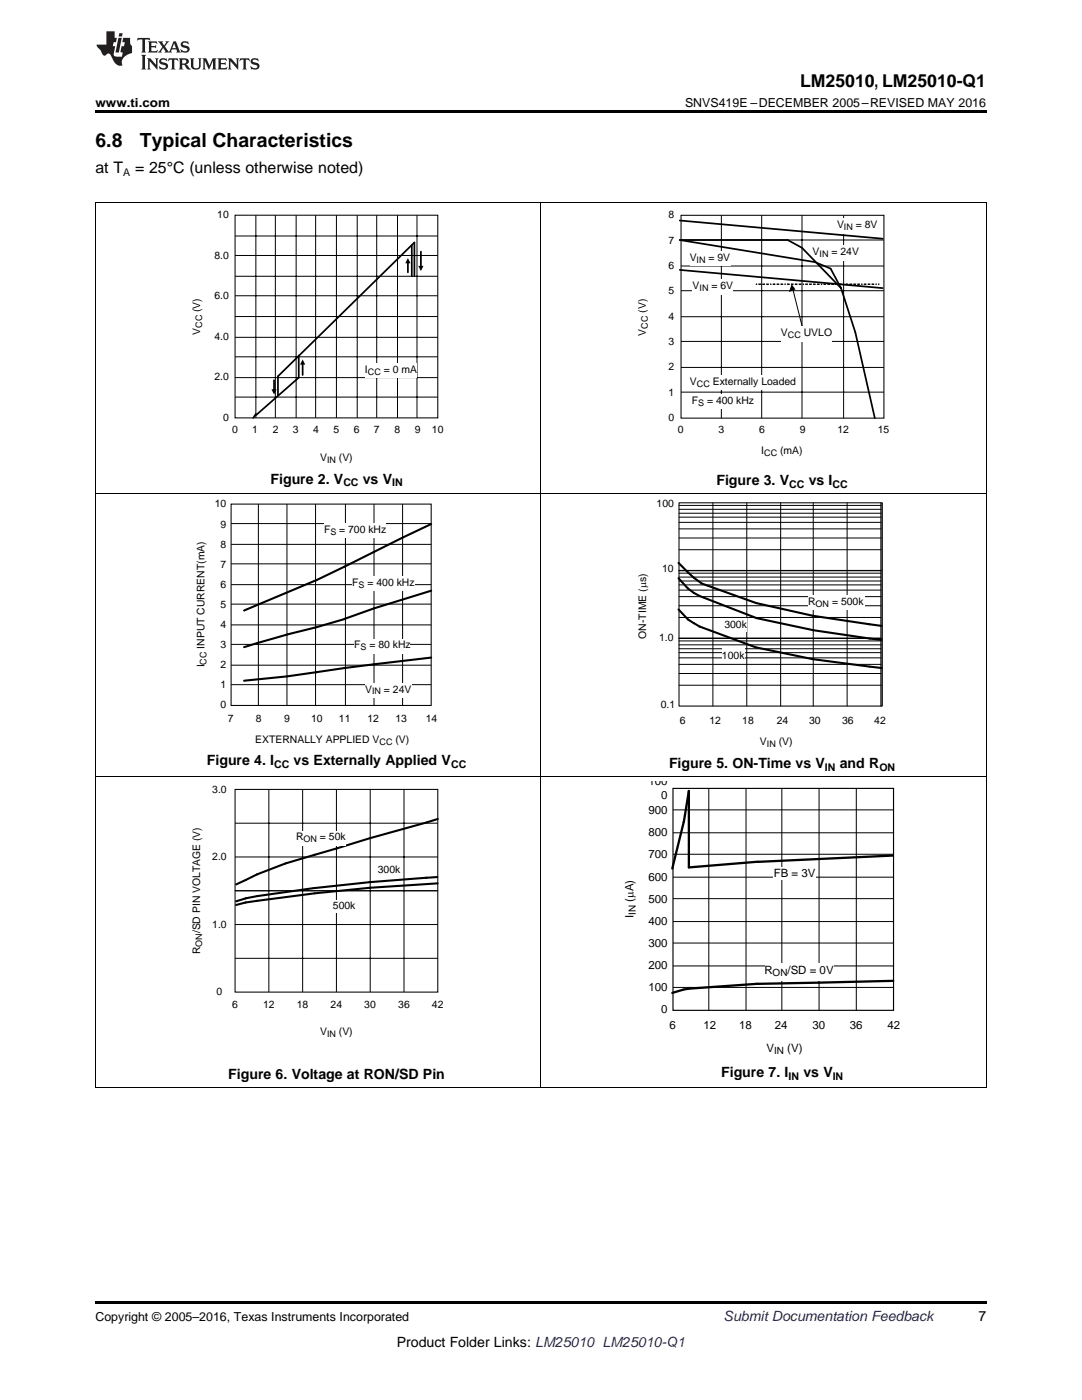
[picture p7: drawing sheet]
<svg xmlns="http://www.w3.org/2000/svg" width="216mm" height="279mm" viewBox="0 0 216 279" stroke-linecap="round" stroke-linejoin="round" font-family="sans-serif">
<path d="M19 217h.2zM196.7 217h.1zM19 259.7h177.8v.5h-177.8z" fill="#000"/>
<g fill="none" stroke="#000" stroke-width=".2">
<path d="M19.1 155v62M53.6 157.5v40.5M60.4 157.5v40.5M67.1 157.5v40.5M73.9 157.5v40.5M80.6 157.5v40.5M107.9 155v62M196.8 155v62M46.9 177.8h40.5M46.9 171h40.5M46.9 164.3h40.5M46.9 191.3h40.5"/>
<path d="M46.9 184.5h40.5M19 217h177.8"/>
</g>
<path d="M49.1 179.3l-2 .6M51.3 174.5l-4.2 2M85.1 175.2a317.2 317.2 0 0 0-36.1 4.1M87.3 175l-2.3 .2M87.3 176.3a379 379 0 0 0-38.3 3.8M87.4 163.4l-13.6 3.9-16.8 5-5.7 2.2M49 180.1l-1.9 .5" fill="none" stroke="#000" stroke-width=".41"/>
<path d="M46.9 157.5h40.5v40.5h-40.5z" fill="none" stroke="#000" stroke-width=".21"/>
<g fill="#fff">
<path d="M59.1 165.8h9.8v2.9h-9.8z" fill-rule="evenodd"/>
<path d="M75.4 172.3h4.4v2.6h-4.4z" fill-rule="evenodd"/>
<path d="M66.4 179.6h4.6v2.6h-4.6z" fill-rule="evenodd"/>
</g>
<path d="M136.4 164l-2.3 9.3M136.4 164.1l1.1-6.2v15.2l13.7-1.1M178.1 170.7l-26.9 1.3M151.1 196.3l-13.7 1-3.3 .9M178.2 195.7l-27.2 .7" fill="none" stroke="#000" stroke-width=".46"/>
<g fill="none" stroke="#000" stroke-width=".2">
<path d="M141.4 157.3v44.3M148.9 157.3v44.3M156 157.3v44.3M163.4 157.3v44.3M170.9 157.3v44.3M134.3 179.3h44M134.3 175.1h44M134.3 170.5h44M134.3 166.2h44M134.3 161.6h44M134.3 197.1h44M134.3 192.8h44"/>
<path d="M134.3 188.2h44M134.3 183.9h44"/>
</g>
<path d="M134.3 157.3h44v44.3h-44z" fill="none" stroke="#000" stroke-width=".23"/>
<g fill="#fff">
<path d="M154.3 173.1h8.6v2.5h-8.6z" fill-rule="evenodd"/>
<path d="M152.6 192.2h13.7v3.4h-13.7z" fill-rule="evenodd"/>
</g>
<g fill="none" stroke="#000" stroke-width=".2">
<path d="M19.1 98.6v56.4M107.9 98.6v56.4M196.8 98.6v56.4M135.5 109.7h40.3M135.5 107.4h40.3M135.5 105.5h40.3M135.5 104.2h40.3M135.5 103.2h40.3M135.5 102.4h40.3M135.5 101.6h40.3M135.5 100.9h40.3M135.5 119.1h40.3"/>
<path d="M135.5 117.8h40.3M135.5 116.7h40.3M135.5 115.9h40.3M135.5 115.2h40.3M135.5 114.4h40.3M135.5 113.9h40.3M142.2 100.3v40.6M149 100.3v40.6M155.8 100.3v40.6M162.3 100.3v40.6M169 100.3v40.6M135.5 123.2h40.3"/>
<path d="M135.5 120.9h40.3M135.5 136.8h40.3M135.5 134.4h40.3M135.5 132.6h40.3M135.5 131.3h40.3M135.5 130.3h40.3M135.5 129.5h40.3M135.5 128.7h40.3M135.5 127.9h40.3M135.5 127.4h40.3M19 155h177.8"/>
</g>
<path d="M135.5 113.9h40.3M175.8 100.3v40.6M135.5 127.4h40.3" fill="none" stroke="#000" stroke-width=".26"/>
<path d="M135.5 100.3h40.6v40.6h-40.6z" fill="none" stroke="#000" stroke-width=".21"/>
<path d="M135.4 115.4l1.9 2.1M135.4 112.3l3 3 1.6 1.2 10.9 3.9 11.3 2.5 13.7 2M137.3 117.4l1.2 .9 1.1 .7 11.4 4.4 11.3 2.4 11.3 1.6M135.4 121.6l1.9 2 2.3 1.5 11.3 4.1M150.9 129.2l11.3 2.4 13.7 1.7M173.6 127.4l2.3 .3" fill="none" stroke="#000" stroke-width=".42"/>
<g fill="#fff">
<path d="M161.2 118.8h11.2v2.9h-11.2z" fill-rule="evenodd"/>
<path d="M144.6 123.5h4.4v2.6h-4.4z" fill-rule="evenodd"/>
<path d="M144.1 129.5h4.4v2.6h-4.4z" fill-rule="evenodd"/>
</g>
<g fill="none" stroke="#000" stroke-width=".2">
<path d="M46.1 116.7h39.9M46.1 112.5h39.9M46.1 108.6h39.9M46.1 104.5h39.9M51.6 100.6v40.2M57.3 100.6v40.2M63 100.6v40.2M68.9 100.6v40.2M74.6 100.6v40.2M80.3 100.6v40.2M46.1 136.6h39.9M46.1 132.8h39.9"/>
<path d="M46.1 128.6h39.9M46.1 124.7h39.9M46.1 120.6h39.9"/>
</g>
<path d="M46.1 100.6h39.9v40.2h-39.9z" fill="none" stroke="#000" stroke-width=".21"/>
<g fill="#fff">
<path d="M70.2 115.1h12.5v2.9h-12.5z" fill-rule="evenodd"/>
<path d="M64.8 104.5h12.2v2.8h-12.2z" fill-rule="evenodd"/>
<path d="M70.7 127.6h11.2v2.8h-11.2z" fill-rule="evenodd"/>
<path d="M72.8 136.4h9.3v2.8h-9.3z" fill-rule="evenodd"/>
</g>
<path d="M86 104.6l-5.6 2.7a337.2 337.2 0 0 1-31.7 14.5M86 117.9l-11.4 3.5-5.9 2.1M68.7 123.5l-5.6 1.7-5.8 1.4-8.6 2.6M74.6 132.6l-17.3 2.4-8.6 .9M86 131.2l-11.5 1.4" fill="none" stroke="#000" stroke-width=".41"/>
<g fill="none" stroke="#000" stroke-width=".2">
<path d="M19.1 40.4v58.2M107.9 40.4v58.2M135.9 47.9h40.5M135.9 53.1h40.5M135.9 58h40.5M143.9 43v40.4M152 43v40.4M158.2 57.8l1.8 7.2M160 43v40.4M168.3 43v40.4M196.8 40.4v58.2M135.9 78.3h40.5"/>
<path d="M135.9 63.2h40.5M135.9 68.1h40.5M135.9 73.3h40.5M19 98.5h177.8"/>
</g>
<path d="M158 56.7l.7 1.1-1.3 .5z" fill="#000"/>
<path d="M135.9 43h40.5v40.4h-40.5z" fill="none" stroke="#000" stroke-width=".21"/>
<g fill="#fff">
<path d="M162.1 48.9h9.3v3.1h-9.3z" fill-rule="evenodd"/>
<path d="M138.2 55.7h8.1v3.1h-8.1z" fill-rule="evenodd"/>
<path d="M167 43.5h8.1v3.1h-8.1z" fill-rule="evenodd"/>
<path d="M137.7 74.9h21v2.8h-21z" fill-rule="evenodd"/>
<path d="M138 78.8h12.4v2.8h-12.4z" fill-rule="evenodd"/>
</g>
<path d="M135.6 53.9l40.5 3.6M135.6 47.9h21.6l2.8 1.6 7.8 8-2.1-3.9-3.1-1.3zM135.6 44l40.5 3.6M167.8 57.5l2.9 8.8 3.9 17.1" fill="none" stroke="#000" stroke-width=".35"/>
<g fill="none" stroke="#000" stroke-width=".35" stroke-dasharray="0 1">
<path d="M150.9 56.7h.3zM151.2 56.7h.3zM151.7 56.7h.3zM152.2 56.7h.3zM152.5 56.7h.3zM153 56.7h.3zM153.3 56.7h.2zM153.8 56.7h.3zM154.1 56.7h.2zM154.6 56.7h.2zM154.8 56.7h.3zM155.4 56.7h.2z"/>
<path d="M155.9 56.7h.2zM156.1 56.7h.3zM156.7 56.7h.2zM156.9 56.7h.3zM157.4 56.7h.3zM157.7 56.7h.3zM158.2 56.7h.3zM158.5 56.7h.2zM159 56.7h.3zM159.5 56.7h.3zM159.8 56.7h.2zM160.3 56.7h.2z"/>
<path d="M160.5 56.7h.3zM161.1 56.7h.2zM161.3 56.7h.3zM161.8 56.7h.3zM162.1 56.7h.3zM162.6 56.7h.3zM163.1 56.7h.3zM163.4 56.7h.3zM163.9 56.7h.3zM164.2 56.7h.2zM164.7 56.7h.3zM165 56.7h.2z"/>
<path d="M165.5 56.7h.2zM165.7 56.7h.6zM166.3 56.7h.2zM166.8 56.7h.2zM167 56.7h.3zM167.6 56.7h.2zM167.8 56.7h.3zM168.3 56.7h.3zM168.6 56.7h.3zM169.1 56.7h.3zM169.4 56.7h.5zM169.9 56.7h.2z"/>
<path d="M170.4 56.7h.3zM170.7 56.7h.2zM171.2 56.7h.2zM171.4 56.7h.3zM172 56.7h.2zM172.2 56.7h.3zM172.7 56.7h.3zM173 56.7h.5zM173.5 56.7h.3zM174 56.7h.3zM174.3 56.7h.3zM174.8 56.7h.3z"/>
<path d="M175.1 56.7h.2z"/>
</g>
<g fill="#fff">
<path d="M137.7 50.2h8.1v2.9h-8.1z" fill-rule="evenodd"/>
<path d="M155.9 65h10.1v3.1h-10.1z" fill-rule="evenodd"/>
</g>
<path d="M81.4 52.3v2.1M82.2 48.9v6.2M82.7 55.1v-6.7l-27.2 26.7v3.9M84 50.2v3.1M54.7 75.9v2.1M59.6 71v4.4l-8.5 7.5M60.4 72.5v2.3M51.1 82.6l-.6 .8" fill="none" stroke="#000" stroke-width=".35"/>
<g fill="#000">
<path d="M81.4 51.5l.5 1h-1z" fill-rule="evenodd"/>
<path d="M83.5 53.1h.2l.3 .2v-.2h.5l-.5 1z" fill-rule="evenodd"/>
<path d="M54.2 77.7h1l-.5 1z" fill-rule="evenodd"/>
<path d="M60.4 71.7l.5 1.1h-1z" fill-rule="evenodd"/>
</g>
<path d="M46.9 42.9h40.5v40.5h-40.5z" fill="none" stroke="#000" stroke-width=".21"/>
<g fill="none" stroke="#000" stroke-width=".2">
<path d="M46.9 47.1h40.5M46.9 51h40.5M46.9 55.1h40.5M46.9 59h40.5M51.1 42.9v40.5M54.9 42.9v40.5M59.1 42.9v40.5M63 42.9v40.5M67.1 42.9v40.5M71.3 42.9v40.5M75.2 42.9v40.5M79.3 42.9v40.5"/>
<path d="M83.2 42.9v40.5M46.9 63.2h40.5M46.9 67.3h40.5M46.9 71.2h40.5M46.9 75.4h40.5M46.9 79.2h40.5"/>
</g>
<path d="M72.8 72.5h10.4v2.9h-10.4z" fill-rule="evenodd" fill="#fff"/>
<path d="M19 40.4h177.8" fill="none" stroke="#000" stroke-width=".2"/>
<path d="M19 22h177.8v.5h-177.8z" fill="#000"/>
<g fill="#231f20">
<path d="M27.5 7.6l-.1 .5 .4-.2h.6v.1v2.1l-.2 .4h1l-.3-.4v-2.1l.1-.1h.5l.5 .2-.2-.5zM29.5 8.3l.2 .3v1.5l-.2 .4h1.8l.2-.6a1.04 1.04 0 0 1-1.3 .2v-.7h.6l.3 .2v-.6l-.3 .2h-.6v-.6l.8-.1 .4 .3-.2-.5zM31.5 8.3l.9 1.1-.9 1.1h.8l-.2-.2 .5-.7 .4 .7-.2 .2h1.5l-.1-.2 .1-.4h.9l.1 .4-.2 .2h1l-.3-.3-.7-1.9h-.5l-.9 2-.8-1 .9-1h-.8l.1 .3-.3 .5-.4-.6 .2-.2zM34.7 8.6l.4 1h-.7zM36.3 8.4a.63 .63 0 0 0-.2 .7 .63 .63 0 0 0 .6 .4l.6 .2 .1 .2a.75 .75 0 0 1-.7 .4 .75 .75 0 0 1-.6-.5l.1 .7 .1-.1a1.11 1.11 0 0 0 1.5-.6 1.13 1.13 0 0 0-1.2-.8l-.1-.4a1.04 1.04 0 0 1 1.2 .2l-.2-.5-.1 .1-.5-.2zM28.2 10.9l.2 .4v2.2l-.2 .4h1l-.3-.4v-2.2l.3-.4zM29.3 11.6l.3 .4v1.5l-.3 .4h.8l-.2-.4v-1.3l1.5 1.7v-1.9l.2-.4h-.7l.2 .4v.9l-1.1-1.3zM32 11.8a.62 .62 0 0 0-.2 .7 .62 .62 0 0 0 .6 .4l.6 .1 .1 .3a.76 .76 0 0 1-.7 .3 .76 .76 0 0 1-.6-.4l.1 .7 .1-.1a1.11 1.11 0 0 0 1.5-.6 1.13 1.13 0 0 0-1.2-.8l-.1-.4a1.04 1.04 0 0 1 1.2 .2l-.2-.6-.1 .1-.5-.1zM33.7 11.6l-.2 .6a.61 .61 0 0 1 .8-.3v1.6l-.2 .4h.9l-.2-.4v-1.6a.63 .63 0 0 1 .8 .3l-.2-.6zM35.6 11.6l.3 .4v1.5l-.3 .4h1l-.2-.2v-.8l.5 .2a.76 .76 0 0 0 1.2 .7l-1-1a.58 .58 0 0 0 .6-.5 .58 .58 0 0 0-.5-.6zM36.4 11.9h.1a.45 .45 0 0 1 .5 .1 .45 .45 0 0 1 .1 .5l-.7 .2zM37.9 11.6l.2 .2a2.17 2.17 0 0 0 .3 1.9 .99 .99 0 0 0 1.6-.6v-1.1l.2-.4h-.7l.2 .2a1.92 1.92 0 0 1-.2 1.8 .6 .6 0 0 1-.9-.5v-1.1l.2-.4zM40.4 11.6l.2 .4v1.5l-.2 .4h.7l-.2-.4v-1.4l.8 1.8 .8-1.8v1.4l-.2 .4h.9l-.2-.4v-1.5l.2-.4h-.8l-.6 1.5-.6-1.5zM43.4 11.6l.2 .4v1.5l-.2 .4h1.8l.2-.6a1.04 1.04 0 0 1-1.3 .1v-.6h.5l.4 .2v-.6l-.4 .2h-.5v-.7h.8l.3 .3-.1-.6zM45.5 11.6l.2 .4v1.5l-.2 .4h.7l-.2-.4v-1.3l1.5 1.7v-1.9l.2-.4h-.7l.2 .4v.9l-1.1-1.3zM47.9 11.6l-.1 .6a.61 .61 0 0 1 .8-.3v1.6l-.3 .4h1l-.3-.4 .1-1.6a.63 .63 0 0 1 .7 .3l-.1-.6zM50.2 11.8a.62 .62 0 0 0-.2 .7 .62 .62 0 0 0 .6 .4l.6 .1 .2 .3a.76 .76 0 0 1-.8 .3 .76 .76 0 0 1-.6-.4l.1 .7 .2-.1a1.11 1.11 0 0 0 1.5-.6 1.13 1.13 0 0 0-1.3-.8l-.1-.4a1.04 1.04 0 0 1 1.2 .2l-.1-.6-.2 .1-.5-.1z"/>
<path d="M21.2 6.3v2.6h-1.9l.1 .4 .7 .9a.91 .91 0 0 0 1 .8 .56 .56 0 0 1 .5-.3 .56 .56 0 0 1 .5 .3l.4 .8a1.53 1.53 0 0 0 1.9 1.2 1.54 1.54 0 0 1 1-2.1l.9-.3v-1.4a1.52 1.52 0 0 1-.3-1.6h-1.4l-.2 .8h.5l-.2 .8h-.4l-.2 1v.2l.4 .1-.2 .8a1.93 1.93 0 0 1-1.6-.3l.3-1.8h-.5l.2-.8h.4l.2-.8h-.4v-1.3zM23.6 7.6l-.6 2.9h.7l.6-2.9zM23.8 6.6l-.1 .7h.6l.2-.7z"/>
</g>
<g font-size="3.9">
<text x="19" y="29.3">6.8</text>
<text x="27.9" y="29.3">Typical Characteristics</text>
</g>
<text font-size="3.5" x="159.6" y="17.3">LM25010, LM25010-Q1</text>
<g font-size="3.2">
<text x="19" y="34.4">at T</text>
<text x="27" y="34.4">= 25°C (unless otherwise noted)</text>
</g>
<g font-size="2.8">
<text x="54" y="96.5">Figure 2. V</text>
<text x="72.4" y="96.5">vs V</text>
<text x="142.9" y="96.8">Figure 3. V</text>
<text x="161.4" y="96.8">vs I</text>
<text x="41.3" y="152.6">Figure 4. I</text>
<text x="58.6" y="152.6">vs Externally Applied V</text>
<text x="133.5" y="153.3">Figure 5. ON-Time vs V</text>
<text x="167.6" y="153.3">and R</text>
<text x="45.5" y="215.3">Figure 6. Voltage at RON/SD Pin</text>
<text x="143.9" y="214.9">Figure 7. I</text>
<text x="160.3" y="214.9">vs V</text>
<text x="195.3" y="263.6">7</text>
<text x="79.2" y="268.9">Product Folder Links: LM25010 LM25010-Q1</text>
</g>
<text font-size="2.8" fill="#0000c8" x="144.4" y="263.6">Submit Documentation Feedback</text>
<g font-size="2.5">
<text x="19" y="21.4">www.ti.com</text>
<text x="136.7" y="21.4">SNVS419E –DECEMBER 2005–REVISED MAY 2016</text>
<text x="19" y="263.6">Copyright © 2005–2016, Texas Instruments Incorporated</text>
</g>
<g font-size="2.3">
<text x="129.4" y="156.7">100</text>
<text x="132" y="159.4">0</text>
<text x="129.4" y="166.9">800</text>
<text x="129.4" y="162.5">900</text>
<text x="129.4" y="171.3">700</text>
<text x="126.4" y="179.9" transform="rotate(-90 126.4 179.9)">(PA)</text>
<text x="129.4" y="175.7">600</text>
<text x="154.4" y="175">FB = 3V</text>
<text x="126.4" y="183.2" transform="rotate(-90 126.4 183.2)">I</text>
<text x="129.4" y="184.6">400</text>
<text x="129.4" y="180.2">500</text>
<text x="129.4" y="189">300</text>
<text x="129.4" y="197.8">100</text>
<text x="129.4" y="193.4">200</text>
<text x="152.5" y="194.4">R</text>
<text x="157.1" y="194.4">/SD = 0V</text>
<text x="132" y="202.2">0</text>
<text x="133.6" y="205.3">6</text>
<text x="140.4" y="205.3">12</text>
<text x="147.5" y="205.3">18</text>
<text x="152.9" y="209.9">V</text>
<text x="154.6" y="205.3">24</text>
<text x="157.1" y="209.9">(V)</text>
<text x="162.1" y="205.3">30</text>
<text x="169.6" y="205.3">36</text>
<text x="177.1" y="205.3">42</text>
</g>
<g font-size="2.1">
<text x="24.6" y="35.1">A</text>
<text x="43.4" y="43.6">10</text>
<text x="133.4" y="43.5">8</text>
<text x="167" y="45.6">V</text>
<text x="170.8" y="45.6">= 8V</text>
<text x="42.8" y="51.7">8.0</text>
<text x="133.4" y="53.7">6</text>
<text x="133.4" y="48.7">7</text>
<text x="137.6" y="52.2">V</text>
<text x="141.4" y="52.2">= 9V</text>
<text x="162.2" y="50.9">V</text>
<text x="165.9" y="50.9">= 24V</text>
<text x="42.8" y="59.8">6.0</text>
<text x="133.4" y="58.8">5</text>
<text x="138.2" y="57.7">V</text>
<text x="142" y="57.7">= 6V</text>
<text x="40" y="62.3" transform="rotate(-90 40 62.3)">(V)</text>
<text x="128.9" y="62.4" transform="rotate(-90 128.9 62.4)">(V)</text>
<text x="133.4" y="63.8">4</text>
<text x="40" y="66.8" transform="rotate(-90 40 66.8)">V</text>
<text x="42.8" y="67.9">4.0</text>
<text x="128.9" y="67" transform="rotate(-90 128.9 67)">V</text>
<text x="133.4" y="68.9">3</text>
<text x="155.8" y="67.1">V</text>
<text x="160.4" y="67.1">UVLO</text>
<text x="42.8" y="75.9">2.0</text>
<text x="72.8" y="74.4">I</text>
<text x="76.6" y="74.4">= 0 mA</text>
<text x="133.4" y="73.9">2</text>
<text x="137.7" y="76.8">V</text>
<text x="142.2" y="76.8">Externally Loaded</text>
<text x="133.4" y="84">0</text>
<text x="133.4" y="78.9">1</text>
<text x="138" y="80.6">F</text>
<text x="141.1" y="80.6">= 400 kHz</text>
<text x="44.5" y="84">0</text>
<text x="46.3" y="86.5">0</text>
<text x="50.3" y="86.5">1</text>
<text x="54.4" y="86.5">2</text>
<text x="58.4" y="86.5">3</text>
<text x="62.5" y="86.5">4</text>
<text x="66.6" y="86.5">5</text>
<text x="70.6" y="86.5">6</text>
<text x="74.6" y="86.5">7</text>
<text x="78.7" y="86.5">8</text>
<text x="82.7" y="86.5">9</text>
<text x="86.2" y="86.5">10</text>
<text x="135.2" y="86.5">0</text>
<text x="143.4" y="86.5">3</text>
<text x="151.5" y="86.5">6</text>
<text x="159.6" y="86.5">9</text>
<text x="167.1" y="86.5">12</text>
<text x="175.1" y="86.5">15</text>
<text x="63.9" y="92">V</text>
<text x="67.6" y="92">(V)</text>
<text x="151.9" y="90.5">I</text>
<text x="155.7" y="90.5">(mA)</text>
<text x="42.8" y="101.3">10</text>
<text x="68.5" y="97.1">CC</text>
<text x="78.2" y="97.1">IN</text>
<text x="131" y="101.2">100</text>
<text x="157.5" y="97.4">CC</text>
<text x="166.1" y="97.4">CC</text>
<text x="44" y="105.3">9</text>
<text x="64.7" y="106.4">F</text>
<text x="67.7" y="106.4">= 700 kHz</text>
<text x="44" y="113.3">7</text>
<text x="44" y="109.3">8</text>
<text x="44" y="117.3">6</text>
<text x="70.3" y="116.9">F</text>
<text x="73.3" y="116.9">= 400 kHz</text>
<text x="132.1" y="114.2">10</text>
<text x="44" y="125.3">4</text>
<text x="44" y="121.3">5</text>
<text x="144.5" y="125.4">300k</text>
<text x="161.2" y="120.7">R</text>
<text x="166" y="120.7">= 500k</text>
<text x="40.8" y="129.4" transform="rotate(-90 40.8 129.4)">INPUT CURRENT(mA)</text>
<text x="44" y="129.3">3</text>
<text x="70.7" y="129.4">F</text>
<text x="73.7" y="129.4">= 80 kHz</text>
<text x="128.9" y="127.5" transform="rotate(-90 128.9 127.5)">ON-TIME (Ps)</text>
<text x="131.5" y="127.8">1.0</text>
<text x="144.1" y="131.5">100k</text>
<text x="40.8" y="133.2" transform="rotate(-90 40.8 133.2)">I</text>
<text x="44" y="137.3">1</text>
<text x="44" y="133.3">2</text>
<text x="44" y="141.3">0</text>
<text x="72.9" y="138.2">V</text>
<text x="76.6" y="138.2">= 24V</text>
<text x="131.8" y="141.2">0.1</text>
<text x="45.5" y="144.1">7</text>
<text x="50.9" y="148.2">EXTERNALLY APPLIED V</text>
<text x="51" y="144.1">8</text>
<text x="56.7" y="144.1">9</text>
<text x="62.1" y="144.1">10</text>
<text x="67.6" y="144.1">11</text>
<text x="73.3" y="144.1">12</text>
<text x="78.9" y="144.1">13</text>
<text x="78.9" y="148.2">(V)</text>
<text x="85" y="144.1">14</text>
<text x="135.7" y="144.4">6</text>
<text x="141.5" y="144.4">12</text>
<text x="148.1" y="144.4">18</text>
<text x="151.6" y="148.6">V</text>
<text x="155" y="144.4">24</text>
<text x="155.4" y="148.6">(V)</text>
<text x="161.4" y="144.4">30</text>
<text x="168" y="144.4">36</text>
<text x="174.5" y="144.4">42</text>
<text x="54.7" y="153.2">CC</text>
<text x="90" y="153.2">CC</text>
<text x="164.6" y="153.8">IN</text>
<text x="175.5" y="153.8">ON</text>
<text x="42.4" y="158.2">3.0</text>
<text x="59.1" y="167.7">R</text>
<text x="63.8" y="167.7">= 50k</text>
<text x="42.4" y="171.7">2.0</text>
<text x="75.4" y="174.3">300k</text>
<text x="42.4" y="185.2">1.0</text>
<text x="66.4" y="181.5">500k</text>
<text x="40" y="190.5" transform="rotate(-90 40 190.5)">R</text>
<text x="40" y="186.3" transform="rotate(-90 40 186.3)">/SD PIN VOLTAGE (V)</text>
<text x="43.2" y="198.6">0</text>
<text x="46.3" y="201.1">6</text>
<text x="52.5" y="201.1">12</text>
<text x="59.2" y="201.1">18</text>
<text x="66" y="201.1">24</text>
<text x="72.7" y="201.1">30</text>
<text x="79.5" y="201.1">36</text>
<text x="86.2" y="201.1">42</text>
<text x="63.9" y="206.6">V</text>
<text x="67.6" y="206.6">(V)</text>
<text x="157.3" y="215.4">IN</text>
<text x="166.2" y="215.4">IN</text>
</g>
<g font-size="2">
<text x="126.9" y="182.6" transform="rotate(-90 126.9 182.6)">IN</text>
<text x="154.2" y="194.8">ON</text>
<text x="154.5" y="210.3">IN</text>
</g>
<g font-size="1.8">
<text x="168.4" y="45.9">IN</text>
<text x="139" y="52.6">IN</text>
<text x="163.5" y="51.3">IN</text>
<text x="139.6" y="58.1">IN</text>
<text x="40.3" y="65.5" transform="rotate(-90 40.3 65.5)">CC</text>
<text x="129.2" y="65.6" transform="rotate(-90 129.2 65.6)">CC</text>
<text x="157.2" y="67.5">CC</text>
<text x="73.4" y="74.8">CC</text>
<text x="139.1" y="77.2">CC</text>
<text x="139.3" y="81">S</text>
<text x="65.3" y="92.4">IN</text>
<text x="152.5" y="90.9">CC</text>
<text x="65.9" y="106.8">S</text>
<text x="71.6" y="117.3">S</text>
<text x="162.7" y="121.1">ON</text>
<text x="71.9" y="129.8">S</text>
<text x="41.2" y="132.6" transform="rotate(-90 41.2 132.6)">CC</text>
<text x="74.2" y="138.6">IN</text>
<text x="75.7" y="148.6">CC</text>
<text x="153" y="149">IN</text>
<text x="60.6" y="168.1">ON</text>
<text x="40.3" y="189" transform="rotate(-90 40.3 189)">ON</text>
<text x="65.3" y="207">IN</text>
</g>
</svg>
